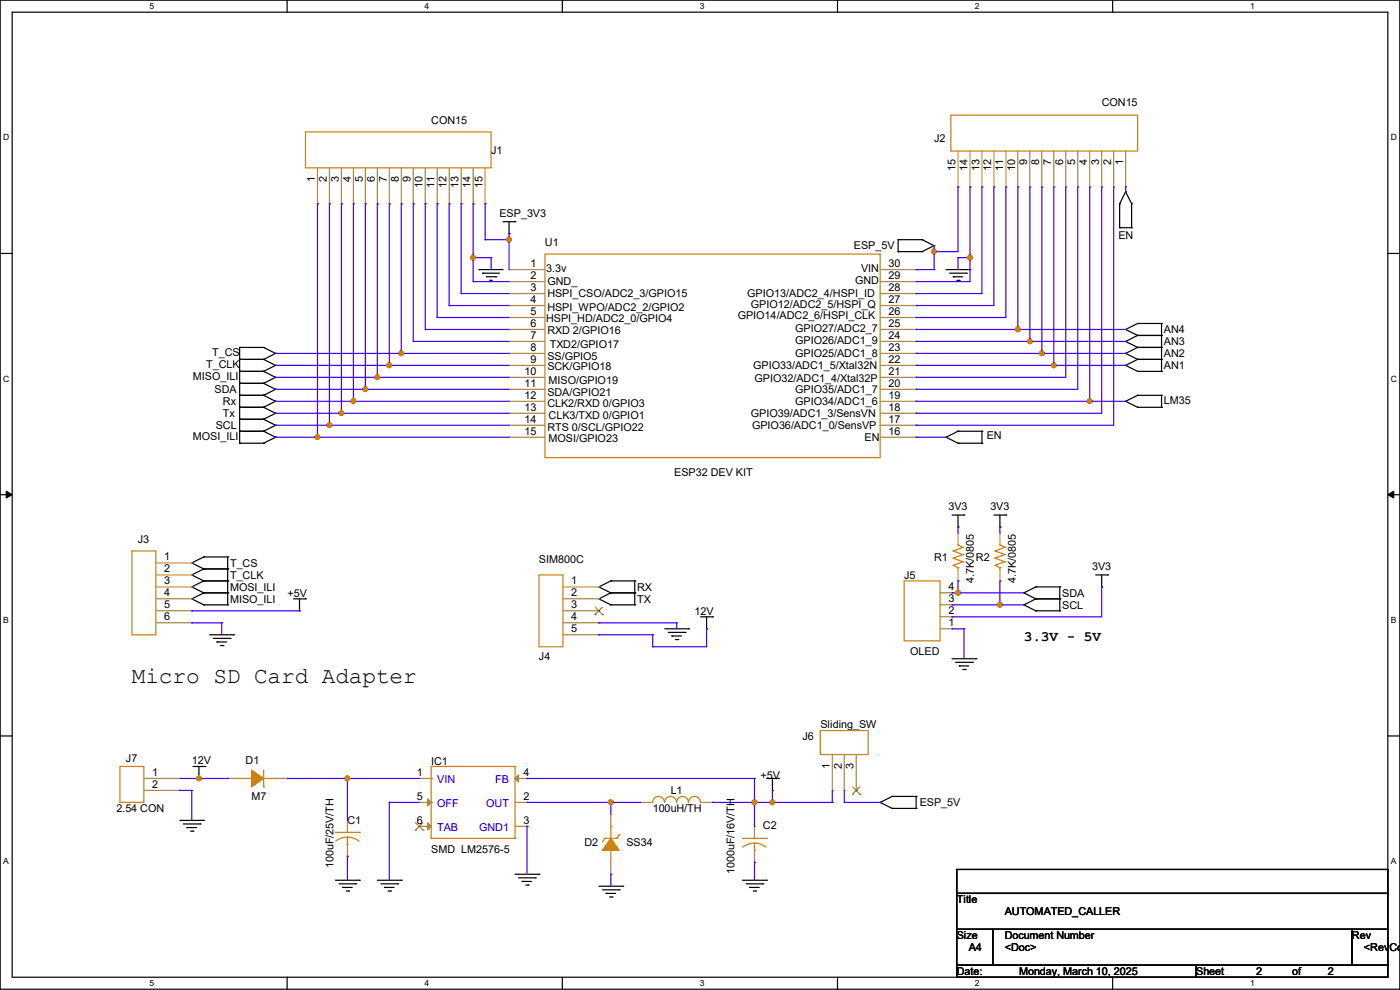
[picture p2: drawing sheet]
<svg xmlns="http://www.w3.org/2000/svg" width="297mm" height="210mm" viewBox="0 0 297 210" stroke-linecap="round" stroke-linejoin="round" font-family="sans-serif">
<path d="M0 0h297v209.8h-297zM2.6 2.6h291.8v204.7h-291.8z" fill="none" stroke="#000" stroke-width=".25"/>
<g fill="#fff">
<path d="M31.7 .3h1v2h-1z"/>
<path d="M31.7 207.6h1v1.9h-1z"/>
</g>
<path d="M60.9 0v2.6M60.9 207.3v2.5" fill="none" stroke="#000" stroke-width=".25"/>
<g fill="#fff">
<path d="M90.1 .3h1v2h-1z"/>
<path d="M90.1 207.6h1v1.9h-1z"/>
</g>
<path d="M119.3 0v2.6M119.3 207.3v2.5" fill="none" stroke="#000" stroke-width=".25"/>
<g fill="#fff">
<path d="M148.5 .3h.9v2h-.9z"/>
<path d="M148.5 207.6h.9v1.9h-.9z"/>
</g>
<path d="M177.7 0v2.6M177.7 207.3v2.5" fill="none" stroke="#000" stroke-width=".25"/>
<g fill="#fff">
<path d="M206.8 .3h1v2h-1z"/>
<path d="M206.8 207.6h1v1.9h-1z"/>
</g>
<path d="M236.1 0v2.6M236.1 207.3v2.5" fill="none" stroke="#000" stroke-width=".25"/>
<g fill="#fff">
<path d="M265.2 .3h1v2h-1z"/>
<path d="M265.2 207.6h1v1.9h-1z"/>
<path d="M.7 28.2h1.2v1.9h-1.2z"/>
<path d="M295.1 28.2h1.2v1.9h-1.2z"/>
<path d="M.7 79.3h1.2v2h-1.2z"/>
<path d="M295.1 79.3h1.2v2h-1.2z"/>
</g>
<path d="M0 53.8h2.6M294.4 53.8h2.6" fill="none" stroke="#000" stroke-width=".25"/>
<g fill="#fff">
<path d="M.7 130.5h1.2v2h-1.2z"/>
<path d="M295.1 130.5h1.1v2h-1.1z"/>
</g>
<path d="M0 104.9h2.6M294.4 104.9h2.6" fill="none" stroke="#000" stroke-width=".25"/>
<path d="M1.3 104.2l1.3 .7-1.3 .8zM294.4 104.9l1.3-.7v1.5z" fill="#000" stroke="#000" stroke-width=".21"/>
<g fill="#fff">
<path d="M.7 181.7h1.2v2h-1.2z"/>
<path d="M295.1 181.7h1.1v2h-1.1z"/>
</g>
<g fill="none" stroke="#000" stroke-width=".25">
<path d="M101.6 57.2h.1M101.6 57.2h5.1M102.4 58h.1M102.4 58h3.6M103.2 58.7h2M103.9 59.5h.1M103.9 59.5h.5M105.2 58.7h.1M106.7 47h2.6M108 49.6h.1M108 47v2.6M109.3 47h.1"/>
<path d="M190.5 50.8h.1M190.5 53.4h.1M190.5 50.8h5.1M190.5 50.8v2.6M190.5 53.4h5.1M195.6 50.8h.1M195.6 53.4h.1M195.6 50.8l2.6 1.3M198.2 52.1h.1M198.2 52.1l-2.6 1.3M200.7 57.2h5.1M201.5 58h3.5"/>
<path d="M202.2 58.7h.1M202.2 58.7h2.1M203 59.5h.5M203.5 59.5h.1M205 58h.1M205.8 57.2h.1M237.5 48.3h.1M237.5 43.2h.1M237.5 48.3h2.6M237.5 43.2v5.1M238.8 40.7h.1M238.8 40.7l1.3 2.5"/>
<path d="M238.8 40.7l-1.3 2.5M240.1 43.2h.1M240.1 48.3h.1M240.1 43.2v5.1M50.8 76.2h.1M50.8 73.7h.1M50.8 78.8h.1M50.8 73.7h5.1M50.8 76.2h5.1M50.8 73.7v20.3M50.8 78.8h5.1M55.9 73.7h.1"/>
<path d="M55.9 76.2h.1M55.9 78.8h.1M55.9 73.7l2.6 1.3M55.9 76.2l2.6 1.3M55.9 78.8l2.6 1.3M58.5 75h.1M58.5 77.5h.1M58.5 75l-2.6 1.2M58.5 77.5l-2.6 1.3M238.8 69.9h.1M238.8 72.4h.1M238.8 75h.1"/>
<path d="M238.8 77.5h.1M238.8 69.9l2.5 1.3M238.8 72.4l2.5 1.3M238.8 75l2.5 1.2M238.8 77.5l2.5 1.3M241.3 68.6h.1M241.3 71.2h.1M241.3 73.7h.1M241.3 76.2h.1M241.3 78.8h.1M241.3 73.7h5.1M241.3 76.2h5.1"/>
<path d="M241.3 68.6l-2.5 1.3M241.3 68.6h5.1M241.3 71.2h5.1M241.3 78.8h5.1M241.3 71.2l-2.5 1.2M241.3 73.7l-2.5 1.3M241.3 76.2l-2.5 1.3M246.4 68.6h.1M246.4 71.2h.1M246.4 73.7h.1M246.4 76.2h.1M246.4 78.8h.1"/>
<path d="M246.4 68.6v10.2M50.8 81.3h.1M50.8 83.9h.1M50.8 86.4h.1M50.8 88.9h.1M50.8 91.5h.1M50.8 94h.1M50.8 81.3h5.1M50.8 83.9h5.1M50.8 86.4h5.1M50.8 88.9h5.1M50.8 91.5h5.1"/>
<path d="M50.8 94h5.1M55.9 81.3h.1M55.9 83.9h.1M55.9 86.4h.1M55.9 88.9h.1M55.9 91.5h.1M55.9 94h.1M55.9 81.3l2.6 1.3M55.9 83.9l2.6 1.2M55.9 86.4l2.6 1.3M55.9 88.9l2.6 1.3M55.9 91.5l2.6 1.3"/>
<path d="M58.5 80.1h.1M58.5 82.6h.1M58.5 85.1h.1M58.5 87.7h.1M58.5 90.2h.1M58.5 92.8h.1M58.5 80.1l-2.6 1.2M58.5 82.6l-2.6 1.3M58.5 85.1l-2.6 1.3M58.5 87.7l-2.6 1.2M58.5 90.2l-2.6 1.3M58.5 92.8l-2.6 1.2"/>
<path d="M200.7 92.8h.1M200.7 92.8l2.5 1.2M203.2 94h.1M203.2 91.5h.1M203.2 91.5h5.1M203.2 94h5.1M203.2 91.5l-2.5 1.3M208.3 94h.1M208.3 91.5h.1M208.3 91.5v2.5M238.8 85.1h.1M238.8 85.1l2.5 1.3"/>
<path d="M241.3 83.9h.1M241.3 86.4h.1M241.3 83.9h5.1M241.3 86.4h5.1M241.3 83.9l-2.5 1.2M246.4 86.4h.1M246.4 83.9h.1M246.4 83.9v2.5M40.7 119.4h.1M40.7 119.4l2.5 1.3M43.2 118.2h.1M43.2 118.2l-2.5 1.2"/>
<path d="M43.2 118.2h5.1M48.3 118.2h.1M48.3 118.2v10.1M202 109.3h2.5M203.2 111.8h.1M203.2 109.3v2.5M204.5 109.3h.1M210.9 109.3h2.5M212.1 111.8h.1M212.1 109.3v2.5M213.4 109.3h.1M40.7 122h.1"/>
<path d="M40.7 124.5h.1M40.7 127h.1M40.7 122l2.5 1.2M40.7 124.5l2.5 1.3M40.7 127l2.5 1.3M43.2 120.7h.1M43.2 123.2h.1M43.2 125.8h.1M43.2 128.3h.1M43.2 120.7h5.1M43.2 120.7l-2.5 1.3M43.2 123.2h5.1"/>
<path d="M43.2 123.2l-2.5 1.3M43.2 125.8h5.1M43.2 125.8l-2.5 1.2M43.2 128.3h5.1M44.5 134.7h5.1M45.3 135.4h3.5M46 136.2h.1M46 136.2h2M46.8 136.9h.5M47.3 136.9h.1M48.3 120.7h.1M48.3 123.2h.1"/>
<path d="M48.3 125.8h.1M48.3 128.3h.1M48.8 135.4h.1M49.6 134.7h.1M62.3 127h2.5M63.5 129.6h.1M63.5 127v2.6M64.8 127h.1M127 124.5h.1M127 127h.1M127 124.5l2.6 1.3M127 127l2.6 1.3"/>
<path d="M129.6 123.2h.1M129.6 125.8h.1M129.6 128.3h.1M129.6 123.2h5.1M129.6 125.8h5.1M129.6 128.3h5.1M129.6 123.2l-2.6 1.3M129.6 125.8l-2.6 1.2M134.7 123.2h.1M134.7 125.8h.1M134.7 128.3h.1M134.7 123.2v5.1"/>
<path d="M141 133.4h5.1M141.8 134.2h3.5M142.5 134.9h.1M142.5 134.9h2.1M143.3 135.7h.5M143.8 135.7h.1M145.3 134.2h.1M146.1 133.4h.1M148.6 130.9h2.6M149.9 133.4h.1M149.9 130.9v2.5M151.2 130.9h.1"/>
<path d="M202 139.7h5.1M207.1 139.7h.1M217.2 125.8h.1M217.2 128.3h.1M217.2 125.8l2.6 1.2M217.2 128.3l2.6 1.3M219.8 124.5h.1M219.8 127h.1M219.8 129.6h.1M219.8 124.5l-2.6 1.3M219.8 124.5h5M219.8 127h5"/>
<path d="M219.8 127l-2.6 1.3M219.8 129.6h5M224.8 124.5h.1M224.8 127h.1M224.8 129.6h.1M224.8 124.5v5.1M232.5 122h2.5M233.7 124.5h.1M233.7 122v2.5M235 122h.1M0 156.1h2.6M202.7 140.5h3.6"/>
<path d="M203.5 141.3h.1M203.5 141.3h2M204.3 142h.5M204.8 142h.1M206.3 140.5h.1M294.4 156.1h2.6M38.1 174h5.1M38.9 174.8h3.6M39.7 175.6h.1M39.7 175.6h2M40.4 176.3h.5M40.9 176.3h.1"/>
<path d="M40.9 162.6h2.6M42.2 165.1h.1M42.2 162.6v2.5M42.5 174.8h.1M43.2 174h.1M43.5 162.6h.1M162.6 165.1h2.5M163.9 167.7h.1M163.9 165.1v2.6M165.1 165.1h.1M186.7 170.2h.1M186.7 170.2l2.6 1.3"/>
<path d="M189.3 169h.1M189.3 171.5h.1M189.3 169l-2.6 1.2M189.3 169h5.1M189.3 171.5h5.1M194.4 169h.1M194.4 171.5h.1M194.4 169v2.5M71.2 186.7h5M71.9 187.5h3.6M72.7 188.3h.1M72.7 188.3h2"/>
<path d="M73.4 189h.6M74 189h.1M75.5 187.5h.1M76.2 186.7h.1M80.1 186.7h5M80.8 187.5h3.6M81.6 188.3h.1M81.6 188.3h2M82.3 189h.5M82.8 189h.1M84.4 187.5h.1M85.1 186.7h.1"/>
<path d="M109.3 185.5h5M110 186.2h3.6M110.8 187h.1M110.8 187h2M111.5 187.7h.6M112.1 187.7h.1M113.6 186.2h.1M114.3 185.5h.1M127 188h5.1M127.8 188.8h3.6M128.6 189.5h.1M128.6 189.5h2"/>
<path d="M129.3 190.3h.5M129.8 190.3h.1M131.4 188.8h.1M132.1 188h.1M157.5 186.7h5.1M158.3 187.5h3.5M159 188.3h.1M159 188.3h2.1M159.8 189h.5M160.3 189h.1M161.8 187.5h.1M162.6 186.7h.1"/>
<path d="M203 184.4h91.4v5.1h-91.4zM203 189.5h91.4v7.6h-91.4zM203 197.1h7.6v7.7h-7.6zM210.6 197.1h76.2v7.7h-76.2zM286.8 197.1h7.6v7.7h-7.6zM203 204.8h50.8v2.5h-50.8zM253.8 204.8h40.6v2.5h-40.6z"/>
</g>
<g fill="none" stroke="#cc8006" stroke-width=".25">
<path d="M64.8 28h39.4v7.6h-39.4zM201.7 24.4h39.6v7.6h-39.6zM115.6 53.9h71.1v43.2h-71.1zM28 116.9h5.1v17.8h-5.1zM202.2 119.9h.1M202.2 118.4h.1M202.2 116.9h.1M202.2 119.9l1 .5M202.2 118.4l2.1 .8M202.2 116.9l2.1 .7M203.2 115.6h.1M203.2 115.6l1.1 .5"/>
<path d="M204.3 119.2h.1M204.3 117.6h.1M204.3 116.1h.1M204.3 119.2l-2.1 .7M204.3 117.6l-2.1 .8M204.3 116.1l-2.1 .8M211.1 119.9h.1M211.1 118.4h.1M211.1 116.9h.1M211.1 119.9l1 .5M211.1 118.4l2 .8M211.1 116.9l2 .7"/>
<path d="M212.1 115.6h.1M212.1 115.6l1 .5M213.1 119.2h.1M213.1 117.6h.1M213.1 116.1h.1M213.1 119.2l-2 .7M213.1 117.6l-2 .8M213.1 116.1l-2 .8M114.3 122h5.1v15.2h-5.1zM191.8 123.2h7.6v12.7h-7.6zM203.2 120.4h.1M203.2 120.4v.3"/>
<path d="M212.1 120.4h.1M212.1 120.4v.3M174 155h10.2v5.1h-10.2zM25.4 162.6h5.1v7.6h-5.1zM50.8 165.1h2.6M53.4 165.1h.1M55.9 166.9h.1M55.9 163.4v3.5M55.9 165.1h2.6M58.5 165.1h.1M71.2 176.6h5M73.7 179.1h.1"/>
<path d="M73.7 177.6l1.6 .3 .9 .5M73.7 177.6l-1.1 .1-1.4 .7M73.7 177.6v1.5M76.2 176.6h.1M91.5 177.8h.1M91.5 162.6h.1M91.5 165.1h.1M91.5 170.2h.1M91.5 162.6v15.2M91.5 177.8h17.8M91.5 162.6h17.8M109.3 177.8h.1"/>
<path d="M109.3 162.6h.1M109.3 165.1h.1M109.3 170.2h.1M109.3 175.3h.1M109.3 162.6v15.2M128.3 177.8h.1M128.3 177.8h2.6M128.3 177.8l-.5 .8M129.6 175.3h.1M129.6 175.3v2.5M130.9 177.8h.1M131.4 177.1h.1"/>
<path d="M131.4 177.1l-.5 .7M138.5 170.2a1.25 1.25 0 0 1 1.2-1.2 1.25 1.25 0 0 1 1.3 1.2M141 170.2a1.25 1.25 0 0 1 1.3-1.2 1.25 1.25 0 0 1 1.2 1.2M143.6 170.2a1.25 1.25 0 0 1 1.2-1.2 1.25 1.25 0 0 1 1.2 1.2M146.1 170.2a1.25 1.25 0 0 1 1.2-1.2 1.25 1.25 0 0 1 1.3 1.2M157.5 177.8h5.1M160.1 178.9l1.5 .3 .9 .5M160.1 178.9l-1.1 .1-1.4 .7M160.1 178.9v1.5M162.6 177.8h.1M129.6 180.4h.1M129.6 180.4v2.5"/>
<path d="M160.1 180.4h.1"/>
</g>
<g fill="none" stroke="#a84" stroke-width=".25">
<path d="M67.4 35.6v7.6M69.9 35.6v7.6M72.4 35.6v7.6M75 35.6v7.6M77.5 35.6v7.6M80.1 35.6v7.6M82.6 35.6v7.6M85.1 35.6v7.6M87.7 35.6v7.6M90.2 35.6v7.6M92.8 35.6v7.6M95.3 35.6v7.6"/>
<path d="M97.8 35.6v7.6M100.4 35.6v7.6M102.9 35.6v7.6M203.2 39.7h.1M203.2 32v7.7M205.8 39.7h.1M205.8 32v7.7M208.3 39.7h.1M208.3 32v7.7M210.9 39.7h.1M210.9 32v7.7M213.4 39.7h.1"/>
<path d="M213.4 32v7.7M215.9 39.7h.1M215.9 32v7.7M218.5 39.7h.1M218.5 32v7.7M221 39.7h.1M221 32v7.7M223.6 39.7h.1M223.6 32v7.7M226.1 39.7h.1M226.1 32v7.7M228.6 39.7h.1"/>
<path d="M228.6 32v7.7M231.2 39.7h.1M231.2 32v7.7M233.7 39.7h.1M233.7 32v7.7M236.3 39.7h.1M236.3 32v7.7M238.8 39.7h.1M238.8 32v7.7M67.4 43.2h.1M69.9 43.2h.1M72.4 43.2h.1"/>
<path d="M75 43.2h.1M77.5 43.2h.1M80.1 43.2h.1M82.6 43.2h.1M85.1 43.2h.1M87.7 43.2h.1M90.2 43.2h.1M92.8 43.2h.1M95.3 43.2h.1M97.8 43.2h.1M100.4 43.2h.1M102.9 43.2h.1"/>
<path d="M108 57.2h.1M108 59.7h.1M108 59.7h7.6M108 57.2h7.6M186.7 59.7h7.7M186.7 57.2h7.7M194.4 59.7h.1M194.4 57.2h.1M108 77.5h.1M108 75h.1M108 72.4h.1M108 62.3h.1"/>
<path d="M108 64.8h.1M108 69.9h.1M108 67.4h.1M108 77.5h7.6M108 75h7.6M108 72.4h7.6M108 69.9h7.6M108 67.4h7.6M108 64.8h7.6M108 62.3h7.6M186.7 77.5h7.7M186.7 75h7.7"/>
<path d="M186.7 72.4h7.7M186.7 69.9h7.7M186.7 67.4h7.7M186.7 64.8h7.7M186.7 62.3h7.7M194.4 77.5h.1M194.4 75h.1M194.4 72.4h.1M194.4 69.9h.1M194.4 67.4h.1M194.4 64.8h.1M194.4 62.3h.1"/>
<path d="M108 82.6h.1M108 80.1h.1M108 92.8h.1M108 90.2h.1M108 87.7h.1M108 85.1h.1M108 92.8h7.6M108 90.2h7.6M108 87.7h7.6M108 85.1h7.6M108 82.6h7.6M108 80.1h7.6"/>
<path d="M186.7 92.8h7.7M186.7 90.2h7.7M186.7 87.7h7.7M186.7 85.1h7.7M186.7 82.6h7.7M186.7 80.1h7.7M194.4 92.8h.1M194.4 90.2h.1M194.4 87.7h.1M194.4 85.1h.1M194.4 82.6h.1M194.4 80.1h.1"/>
<path d="M33.1 119.4h7.6M40.7 119.4h.1M203.2 113.1h.1M203.2 113.1v2.5M212.1 113.1h.1M212.1 113.1v2.5M33.1 124.5h7.6M33.1 127h7.6M33.1 129.6h7.6M33.1 132.1h7.6M33.1 122h7.6M40.7 122h.1"/>
<path d="M40.7 124.5h.1M40.7 127h.1M40.7 129.6h.1M40.7 132.1h.1M119.4 124.5h7.6M119.4 127h7.6M119.4 129.6h7.6M119.4 132.1h7.6M119.4 134.7h7.6M127 124.5h.1M127 127h.1M127 129.6h.1"/>
<path d="M127 132.1h.1M127 134.7h.1M199.4 125.8h2.6M199.4 128.3h2.6M199.4 130.9h2.6M199.4 133.4h2.6M202 125.8h.1M202 128.3h.1M202 130.9h.1M202 133.4h.1M203.2 123.2h.1M203.2 120.7v2.5"/>
<path d="M212.1 123.2h.1M212.1 120.7v2.5M30.5 165.1h7.6M30.5 167.7h7.6M38.1 165.1h.1M38.1 167.7h.1M48.3 165.1h.1M48.3 165.1h2.5M58.5 165.1h2.5M61 165.1h.1M73.7 174h.1M73.7 174v2.6"/>
<path d="M73.7 179.1v2.6M88.9 165.1h.1M88.9 170.2h.1M88.9 175.3h.1M88.9 165.1h2.6M88.9 170.2h2.6M88.9 175.3h2.6M109.3 165.1h2.5M109.3 170.2h2.5M109.3 175.3h2.5M111.8 170.2h.1M111.8 175.3h.1"/>
<path d="M111.8 165.1h.1M129.6 172.8h.1M129.6 172.8v2.5M135.9 170.2h.1M135.9 170.2h2.6M148.6 170.2h2.6M151.2 170.2h.1M160.1 175.3h.1M160.1 175.3v2.5M176.6 167.7h.1M176.6 160.1v7.6M179.1 167.7h.1"/>
<path d="M179.1 160.1v7.6M181.7 167.7h.1M181.7 160.1v7.6M73.7 181.7h.1M129.6 185.5h.1M129.6 182.9v2.6M160.1 182.9h.1M160.1 180.4v2.5"/>
</g>
<g fill="#a84" stroke="#a84" stroke-width=".25">
<path d="M109.3 165.1l.7-.7v1.5z"/>
<path d="M90.7 169.5l.8 .7-.8 .8z"/>
<path d="M90.7 174.5l.8 .8-.8 .8z"/>
</g>
<path d="M126.2 130.4h.1M126.3 128.8l1.5 1.6M127.8 128.8l-1.6 1.6M127.8 130.4h.1M88.1 176.1h.1M88.2 174.5l1.5 1.6M89.7 174.5l-1.6 1.6M89.7 176.1h.1M180.8 168.5h.1M180.9 166.9l1.6 1.6M182.4 166.9l-1.6 1.6M182.5 168.5h.1" fill="none" stroke="#804000" stroke-width=".21"/>
<g fill="#cc8006" stroke="#cc8006" stroke-width=".25">
<path d="M129.6 177.8l1.8 2.6h-3.6z" fill-rule="evenodd"/>
<path d="M53.4 163.4l2.5 1.7-2.5 1.8z" fill-rule="evenodd"/>
</g>
<g fill="none" stroke="#4200ff" stroke-width=".25">
<path d="M203.2 39.7h.1M203.2 39.7v13.7h-5M205.8 39.7h.1M205.8 39.7v20h-11.4M208.3 39.7h.1M208.3 39.7v22.6h-13.9M210.9 39.7h.1M210.9 39.7v25.1h-16.5M213.4 39.7h.1M213.4 39.7v27.7h-19M215.9 39.7h.1M215.9 39.7v30.2"/>
<path d="M218.5 39.7h.1M218.5 39.7v32.7M221 39.7h.1M221 39.7v35.3M223.6 39.7h.1M223.6 39.7v37.8M226.1 39.7h.1M226.1 39.7v40.4h-31.7M228.6 39.7h.1M228.6 39.7v42.9h-34.2M231.2 39.7h.1M231.2 39.7v45.4"/>
<path d="M233.7 39.7h.1M233.7 39.7v48h-39.3M236.3 39.7h.1M236.3 39.7v50.5h-41.9M238.8 39.7h.1M238.8 39.7v1M67.4 43.2h.1M67.4 43.2v49.6M69.9 43.2h.1M69.9 43.2v47M72.4 43.2h.1M72.4 43.2v44.5"/>
<path d="M75 43.2h.1M75 43.2v41.9M77.5 43.2h.1M77.5 43.2v39.4M80.1 43.2h.1M80.1 43.2v36.9M82.6 43.2h.1M82.6 43.2v34.3M85.1 43.2h.1M85.1 43.2v31.8M87.7 43.2h.1M87.7 43.2v29.2"/>
<path d="M90.2 43.2h.1M90.2 43.2v26.7M92.8 43.2h.1M92.8 43.2v24.2M95.3 43.2h.1M95.3 43.2v21.6M97.8 43.2h.1M97.8 43.2v19.1M100.4 43.2h.1M100.4 54.7h.1M100.4 59.7h.1M100.4 43.2v16.5"/>
<path d="M100.4 54.7h3.8M100.4 59.7h7.6M102.9 43.2h.1M102.9 50.8h.1M102.9 43.2v7.6M102.9 50.8h5.1M104.2 54.7h.1M104.2 54.7v2.5M108 49.6h.1M108 50.8h.1M108 49.6v7.6M194.4 57.2h.1"/>
<path d="M194.4 59.7h.1M194.4 57.2h3.8M198.2 53.4h.1M198.2 57.2h.1M198.2 52.1v5.1M203.2 54.7h.1M203.2 54.7v2.5M203.2 54.7h2.6M205.8 54.7h.1M58.5 75h49.5M58.5 77.5h49.5M82.6 77.5h.1"/>
<path d="M85.1 75h.1M87.7 72.4h.1M87.7 72.4h20.3M90.2 69.9h.1M90.2 69.9h17.8M92.8 67.4h.1M92.8 67.4h15.2M95.3 64.8h.1M95.3 64.8h12.7M97.8 62.3h.1M97.8 62.3h10.2M194.4 62.3h.1"/>
<path d="M194.4 64.8h.1M194.4 67.4h.1M194.4 69.9h.1M194.4 72.4h.1M194.4 75h.1M194.4 77.5h.1M194.4 75h44.4M194.4 69.9h44.4M194.4 77.5h44.4M194.4 72.4h44.4M215.9 69.9h.1M218.5 72.4h.1"/>
<path d="M221 75h.1M238.8 77.5h.1M58.5 82.6h.1M58.5 90.2h.1M58.5 92.8h.1M58.5 80.1h49.5M58.5 82.6h49.5M58.5 85.1h49.5M58.5 87.7h49.5M58.5 90.2h49.5M58.5 92.8h49.5M67.4 92.8h.1"/>
<path d="M69.9 90.2h.1M72.4 87.7h.1M75 85.1h.1M77.5 82.6h.1M80.1 80.1h.1M194.4 80.1h.1M194.4 82.6h.1M194.4 85.1h.1M194.4 87.7h.1M194.4 90.2h.1M194.4 92.8h.1M194.4 85.1h44.4"/>
<path d="M194.4 92.8h6.3M231.2 85.1h.1M203.2 111.8h.1M203.2 111.8v1.3M212.1 111.8h.1M212.1 111.8v1.3M40.7 129.6h.1M40.7 132.1h.1M40.7 129.6h22.8M40.7 132.1h6.3M47 132.1h.1M47 132.1v2.6"/>
<path d="M127 132.1h.1M127 134.7h.1M127 132.1h16.6M127 134.7h11.5M138.5 134.7h.1M138.5 137.2h.1M138.5 134.7v2.5M143.6 132.1h.1M143.6 132.1v1.3M149.9 133.4h.1M149.9 133.4v3.8h-11.4M202 125.8h.1"/>
<path d="M202 128.3h.1M202 130.9h.1M202 133.4h.1M202 125.8h15.2M202 128.3h15.2M202 133.4h2.5M203.2 123.2h.1M203.2 125.8h.1M203.2 123.2v2.6M204.5 133.4h.1M204.5 133.4v6.3M212.1 123.2h.1"/>
<path d="M212.1 128.3h.1M212.1 123.2v5.1M233.7 124.5h.1M233.7 124.5v6.4h-31.7M38.1 167.7h.1M38.1 165.1h10.2M38.1 167.7h2.6M40.7 167.7h.1M40.7 167.7v6.3M42.2 165.1h.1M48.3 165.1h.1M61 165.1h.1"/>
<path d="M61 165.1h27.9M73.7 165.1h.1M73.7 165.1v8.9M82.6 170.2h.1M82.6 170.2v16.5M82.6 170.2h6.3M111.8 165.1h.1M111.8 170.2h.1M111.8 175.3h.1M111.8 165.1h48.3M111.8 170.2h24.1M111.8 175.3v10.2"/>
<path d="M129.6 170.2h.1M129.6 170.2v2.6M151.2 170.2h.1M151.2 170.2h25.4M160.1 165.1h.1M160.1 170.2h.1M160.1 165.1v10.2M163.9 167.7h.1M163.9 170.2h.1M163.9 167.7v2.5M176.6 170.2h.1M176.6 167.7v2.5"/>
<path d="M179.1 170.2h.1M179.1 167.7v2.5M179.1 170.2h7.6M186.7 170.2h.1M73.7 181.7h.1M73.7 181.7v5M129.6 185.5h.1M129.6 185.5v2.5M160.1 182.9h.1M160.1 182.9v3.8"/>
</g>
<g fill="#f00" stroke="#f00" stroke-width=".25">
<circle cx="221" cy="75" r=".49"/>
<circle cx="231.2" cy="85.1" r=".49"/>
<circle cx="72.4" cy="87.7" r=".49"/>
<circle cx="77.5" cy="82.6" r=".49"/>
<circle cx="85.1" cy="75" r=".49"/>
<circle cx="108" cy="50.8" r=".49"/>
<circle cx="100.4" cy="54.6" r=".49"/>
<circle cx="198.1" cy="53.4" r=".49"/>
<circle cx="205.8" cy="54.6" r=".49"/>
<circle cx="215.9" cy="69.9" r=".49"/>
<circle cx="82.6" cy="77.5" r=".49"/>
<circle cx="218.5" cy="72.4" r=".49"/>
<circle cx="223.5" cy="77.5" r=".49"/>
<circle cx="80" cy="80" r=".49"/>
<circle cx="75" cy="85.1" r=".49"/>
<circle cx="69.9" cy="90.2" r=".49"/>
<circle cx="67.3" cy="92.7" r=".49"/>
<circle cx="42.2" cy="165.1" r=".49"/>
<circle cx="73.7" cy="165.1" r=".49"/>
<circle cx="129.6" cy="170.2" r=".49"/>
<circle cx="163.9" cy="170.2" r=".49"/>
<circle cx="160" cy="170.2" r=".49"/>
<circle cx="203.2" cy="125.8" r=".49"/>
<circle cx="212.1" cy="128.3" r=".49"/>
</g>
<text font-size="4.8" x="28" y="144.9">Micro SD Card Adapter</text>
<text font-size="3" x="217.2" y="135.9">3.3V - 5V</text>
<g font-size="2.3">
<text x="233.7" y="22.4">CON15</text>
<text x="91.5" y="26.2">CON15</text>
<text x="104.2" y="32.6">J1</text>
<text x="198.2" y="30.1">J2</text>
<text x="217.9" y="35.1" transform="rotate(-90 217.9 35.1)">9</text>
<text x="220.5" y="35.1" transform="rotate(-90 220.5 35.1)">8</text>
<text x="223" y="35.1" transform="rotate(-90 223 35.1)">7</text>
<text x="225.5" y="35.1" transform="rotate(-90 225.5 35.1)">6</text>
<text x="228.1" y="35.1" transform="rotate(-90 228.1 35.1)">5</text>
<text x="230.6" y="35.1" transform="rotate(-90 230.6 35.1)">4</text>
<text x="233.2" y="35.1" transform="rotate(-90 233.2 35.1)">3</text>
<text x="235.7" y="35.1" transform="rotate(-90 235.7 35.1)">2</text>
<text x="238.3" y="35.1" transform="rotate(-90 238.3 35.1)">1</text>
<text x="66.8" y="38.7" transform="rotate(-90 66.8 38.7)">1</text>
<text x="69.3" y="38.7" transform="rotate(-90 69.3 38.7)">2</text>
<text x="71.9" y="38.7" transform="rotate(-90 71.9 38.7)">3</text>
<text x="74.4" y="38.7" transform="rotate(-90 74.4 38.7)">4</text>
<text x="77" y="38.7" transform="rotate(-90 77 38.7)">5</text>
<text x="79.5" y="38.7" transform="rotate(-90 79.5 38.7)">6</text>
<text x="82" y="38.7" transform="rotate(-90 82 38.7)">7</text>
<text x="84.6" y="38.7" transform="rotate(-90 84.6 38.7)">8</text>
<text x="87.1" y="38.7" transform="rotate(-90 87.1 38.7)">9</text>
<text x="89.7" y="39.9" transform="rotate(-90 89.7 39.9)">10</text>
<text x="92.2" y="39.9" transform="rotate(-90 92.2 39.9)">11</text>
<text x="94.7" y="39.9" transform="rotate(-90 94.7 39.9)">12</text>
<text x="97.3" y="39.9" transform="rotate(-90 97.3 39.9)">13</text>
<text x="99.8" y="39.9" transform="rotate(-90 99.8 39.9)">14</text>
<text x="102.4" y="39.9" transform="rotate(-90 102.4 39.9)">15</text>
<text x="202.7" y="36.4" transform="rotate(-90 202.7 36.4)">15</text>
<text x="205.2" y="36.4" transform="rotate(-90 205.2 36.4)">14</text>
<text x="207.8" y="36.4" transform="rotate(-90 207.8 36.4)">13</text>
<text x="210.3" y="36.4" transform="rotate(-90 210.3 36.4)">12</text>
<text x="212.9" y="36.4" transform="rotate(-90 212.9 36.4)">11</text>
<text x="215.4" y="36.4" transform="rotate(-90 215.4 36.4)">10</text>
<text x="106" y="46.1">ESP_3V3</text>
<text x="115.6" y="52.2">U1</text>
<text x="181.1" y="52.9">ESP_5V</text>
<text x="237.3" y="50.6">EN</text>
<text x="112.6" y="56.6">1</text>
<text x="112.6" y="59.2">2</text>
<text x="115.9" y="57.7">3.3v</text>
<text x="182.7" y="57.7">VIN</text>
<text x="188.5" y="59.2">29</text>
<text x="188.5" y="56.6">30</text>
<text x="112.6" y="61.7">3</text>
<text x="112.6" y="64.3">4</text>
<text x="116.1" y="60.5">GND_</text>
<text x="116.1" y="63.1">HSPI_CSO/ADC2_3/GPIO15</text>
<text x="116.1" y="65.9">HSPI_WPO/ADC2_2/GPIO2</text>
<text x="158.5" y="63.1">GPIO13/ADC2_4/HSPI_ID</text>
<text x="159.3" y="65.4">GPIO12/ADC2_5/HSPI_Q</text>
<text x="181.4" y="60.3">GND</text>
<text x="188.5" y="64.3">27</text>
<text x="188.5" y="61.7">28</text>
<text x="112.6" y="71.9">7</text>
<text x="112.6" y="69.3">6</text>
<text x="112.6" y="66.8">5</text>
<text x="115.9" y="68.4">HSPI_HD/ADC2_0/GPIO4</text>
<text x="116.1" y="71">RXD 2/GPIO16</text>
<text x="156.5" y="67.6">GPIO14/ADC2_6/HSPI_CLK</text>
<text x="168.7" y="70.4">GPIO27/ADC2_7</text>
<text x="188.5" y="71.9">24</text>
<text x="188.5" y="69.3">25</text>
<text x="188.5" y="66.8">26</text>
<text x="246.9" y="70.7">AN4</text>
<text x="45" y="75.5">T_CS</text>
<text x="112.6" y="77">9</text>
<text x="112.6" y="74.4">8</text>
<text x="116.1" y="76.3">SS/GPIO5</text>
<text x="116.6" y="73.7">TXD2/GPIO17</text>
<text x="168.7" y="75.8">GPIO25/ADC1_8</text>
<text x="168.7" y="73">GPIO26/ADC1_9</text>
<text x="188.5" y="77">22</text>
<text x="188.5" y="74.4">23</text>
<text x="246.9" y="73.2">AN3</text>
<text x="246.9" y="75.8">AN2</text>
<text x="40.9" y="80.6">MISO_ILI</text>
<text x="43.7" y="78.1">T_CLK</text>
<text x="45.5" y="83.4">SDA</text>
<text x="111.3" y="82">11</text>
<text x="111.3" y="79.5">10</text>
<text x="116.1" y="83.9">SDA/GPIO21</text>
<text x="116.1" y="78.6">SCK/GPIO18</text>
<text x="116.4" y="81.4">MISO/GPIO19</text>
<text x="159.8" y="78.3">GPIO33/ADC1_5/Xtal32N</text>
<text x="160.1" y="81.1">GPIO32/ADC1_4/Xtal32P</text>
<text x="168.7" y="83.4">GPIO35/ADC1_7</text>
<text x="188.5" y="82">20</text>
<text x="188.5" y="79.5">21</text>
<text x="246.9" y="78.3">AN1</text>
<text x="47.3" y="85.9">Rx</text>
<text x="47.3" y="88.5">Tx</text>
<text x="111.3" y="89.7">14</text>
<text x="111.3" y="87.1">13</text>
<text x="111.3" y="84.6">12</text>
<text x="116.1" y="86.4">CLK2/RXD 0/GPIO3</text>
<text x="116.4" y="89">CLK3/TXD 0/GPIO1</text>
<text x="159.3" y="88.5">GPIO39/ADC1_3/SensVN</text>
<text x="168.7" y="85.9">GPIO34/ADC1_6</text>
<text x="188.5" y="89.7">17</text>
<text x="188.5" y="87.1">18</text>
<text x="188.5" y="84.6">19</text>
<text x="246.9" y="85.7">LM35</text>
<text x="40.9" y="93.3">MOSI_ILI</text>
<text x="45.8" y="91">SCL</text>
<text x="111.3" y="92.2">15</text>
<text x="116.1" y="91.5">RTS 0/SCL/GPIO22</text>
<text x="116.4" y="93.8">MOSI/GPIO23</text>
<text x="159.6" y="91">GPIO36/ADC1_0/SensVP</text>
<text x="183.4" y="93.6">EN</text>
<text x="188.5" y="92.2">16</text>
<text x="209.3" y="93">EN</text>
<text x="143" y="100.9">ESP32 DEV KIT</text>
<text x="201.2" y="108.3">3V3</text>
<text x="210.1" y="108.3">3V3</text>
<text x="29.3" y="115.1">J3</text>
<text x="34.8" y="118.9">1</text>
<text x="114.3" y="119.5">SIM800C</text>
<text x="198.2" y="119">R1</text>
<text x="207.1" y="119">R2</text>
<text x="34.8" y="121.4">2</text>
<text x="34.8" y="124">3</text>
<text x="48.8" y="120.2">T_CS</text>
<text x="48.8" y="122.8">T_CLK</text>
<text x="48.8" y="125.3">MOSI_ILI</text>
<text x="121.2" y="124">1</text>
<text x="135.2" y="125.3">RX</text>
<text x="191.8" y="122.8">J5</text>
<text x="201.2" y="125.2">4</text>
<text x="206.6" y="123.7" transform="rotate(-90 206.6 123.7)">4.7K/0805</text>
<text x="215.5" y="123.7" transform="rotate(-90 215.5 123.7)">4.7K/0805</text>
<text x="231.7" y="121">3V3</text>
<text x="34.8" y="126.5">4</text>
<text x="34.8" y="129">5</text>
<text x="34.8" y="131.6">6</text>
<text x="48.8" y="127.8">MISO_ILI</text>
<text x="61" y="126.6">+5V</text>
<text x="121.2" y="126.5">2</text>
<text x="121.2" y="129">3</text>
<text x="121.2" y="131.6">4</text>
<text x="135.2" y="127.8">TX</text>
<text x="147.4" y="130.4">12V</text>
<text x="201.2" y="127.8">3</text>
<text x="201.2" y="130.3">2</text>
<text x="225.3" y="126.6">SDA</text>
<text x="225.3" y="129.1">SCL</text>
<text x="121.2" y="134.1">5</text>
<text x="201.2" y="132.8">1</text>
<text x="114.3" y="140">J4</text>
<text x="193.1" y="139">OLED</text>
<text x="174" y="154.5">Sliding_SW</text>
<text x="26.7" y="161.6">J7</text>
<text x="170.2" y="157.1">J6</text>
<text x="32.3" y="164.6">1</text>
<text x="32.3" y="167.1">2</text>
<text x="40.7" y="162.1">12V</text>
<text x="52.1" y="162.1">D1</text>
<text x="88.4" y="164.6">1</text>
<text x="91.5" y="162.4">IC1</text>
<text x="111" y="164.6">4</text>
<text x="161.3" y="165.2">+5V</text>
<text x="176" y="163.1" transform="rotate(-90 176 163.1)">1</text>
<text x="178.6" y="163.1" transform="rotate(-90 178.6 163.1)">2</text>
<text x="181.1" y="163.1" transform="rotate(-90 181.1 163.1)">3</text>
<text x="24.7" y="172.3">2.54 CON</text>
<text x="53.4" y="169.8">M7</text>
<text x="88.4" y="169.7">5</text>
<text x="111" y="169.7">2</text>
<text x="138.5" y="172.3">100uH/TH</text>
<text x="142.3" y="168.5">L1</text>
<text x="195.1" y="171">ESP_5V</text>
<text x="73.7" y="174.8">C1</text>
<text x="88.4" y="174.8">6</text>
<text x="111" y="174.8">3</text>
<text x="124" y="179.4">D2</text>
<text x="132.9" y="179.4">SS34</text>
<text x="161.8" y="175.9">C2</text>
<text x="70.7" y="184.2" transform="rotate(-90 70.7 184.2)">100uF/25V/TH</text>
<text x="91.5" y="180.9">SMD LM2576-5</text>
<text x="155.8" y="185.5" transform="rotate(-90 155.8 185.5)">1000uF/16V/TH</text>
<text x="203" y="191.6">Title</text>
<text x="213.2" y="194.1">AUTOMATED_CALLER</text>
<text x="203" y="199.2">Size</text>
<text x="205.5" y="201.8">A4</text>
<text x="213.1" y="199.2">Document Number</text>
<text x="213.2" y="201.8">&lt;Doc&gt;</text>
<text x="286.8" y="199.2">Rev</text>
<text x="289.4" y="201.8">&lt;RevCod</text>
<text x="203" y="206.8">Date:</text>
<text x="216.2" y="206.8">Monday, March 10, 2025</text>
<text x="253.8" y="206.8">Sheet</text>
<text x="266.5" y="206.8">2</text>
<text x="274.1" y="206.8">of</text>
<text x="281.7" y="206.8">2</text>
</g>
<g font-size="2.3" fill="#00c">
<text x="92.8" y="166.2">VIN</text>
<text x="105.1" y="166.2">FB</text>
<text x="92.8" y="171.3">OFF</text>
<text x="103.2" y="171.3">OUT</text>
<text x="92.8" y="176.4">TAB</text>
<text x="101.6" y="176.4">GND1</text>
</g>
<g font-size="1.8">
<text x="31.7" y="1.9">5</text>
<text x="90.1" y="1.9">4</text>
<text x="148.5" y="1.9">3</text>
<text x="206.8" y="1.9">2</text>
<text x="265.2" y="1.9">1</text>
<text x=".7" y="29.8">D</text>
<text x="295.1" y="29.8">D</text>
<text x=".7" y="80.9">C</text>
<text x="295.1" y="80.9">C</text>
<text x=".7" y="132.1">B</text>
<text x="295.1" y="132.1">B</text>
<text x=".7" y="183.3">A</text>
<text x="295.1" y="183.3">A</text>
<text x="31.7" y="209.2">5</text>
<text x="90.1" y="209.2">4</text>
<text x="148.5" y="209.2">3</text>
<text x="206.8" y="209.2">2</text>
<text x="265.2" y="209.2">1</text>
</g>
</svg>
